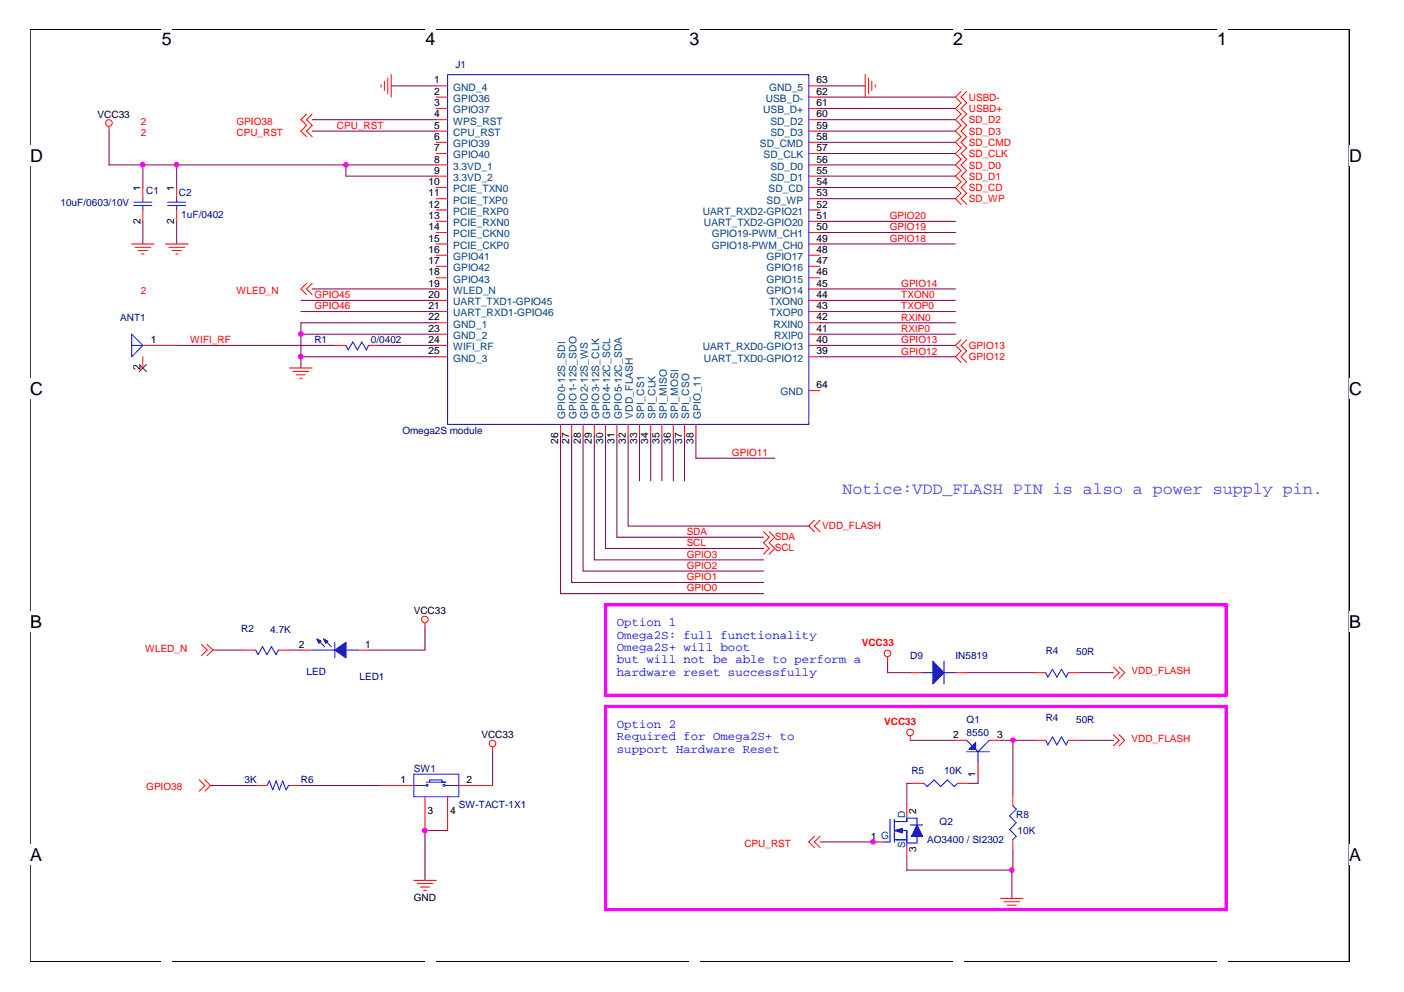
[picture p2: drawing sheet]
<svg xmlns="http://www.w3.org/2000/svg" width="297mm" height="210mm" viewBox="0 0 297 210" stroke-linecap="round" stroke-linejoin="round" font-family="sans-serif">
<path d="M6.3 6.2h279.2v197.3h-279.2z" fill="none" stroke="#000" stroke-width=".21"/>
<g fill="#fff">
<path d="M34.2 6.2h2.2v4.3h-2.2z"/>
<path d="M34.2 203.5h2.2v.1h-2.2z"/>
<path d="M90 6.2h2.2v4.3h-2.2z"/>
<path d="M90 203.5h2.2v.1h-2.2z"/>
<path d="M145.9 6.2h2.1v4.3h-2.1z"/>
<path d="M145.9 203.5h2.1v.1h-2.1z"/>
<path d="M201.7 6.2h2.1v4.3h-2.1z"/>
<path d="M201.7 203.5h2.1v.1h-2.1z"/>
<path d="M257.5 6.2h2.1v4.3h-2.1z"/>
<path d="M257.5 203.5h2.1v.1h-2.1z"/>
<path d="M6.3 30.9h2.8v4.2h-2.8z"/>
<path d="M285.5 30.9h2.7v4.2h-2.7z"/>
<path d="M6.3 80.2h2.8v4.2h-2.8z"/>
<path d="M285.5 80.2h2.7v4.2h-2.7z"/>
<path d="M6.3 129.5h2.6v4.2h-2.6z"/>
<path d="M285.5 129.5h2.5v4.2h-2.5z"/>
<path d="M6.3 178.8h2.6v4.2h-2.6z"/>
<path d="M285.5 178.8h2.5v4.2h-2.5z"/>
</g>
<path d="M128.1 128h131.3v19.1h-131.3zM128.1 149.5h131.3v43h-131.3z" fill="none" stroke="#f0f" stroke-width=".68"/>
<g fill="none" stroke="#800040" stroke-width=".21">
<path d="M82.8 18.2h9.5M173.5 18.2h9.5M23.1 27.7v7.2h69.2M30.2 34.9v4.8M37.4 34.9v4.8M66 25.3h26.3M66 27.7h26.3M73.2 34.9v2.4h19.1M173.5 23h28.6M173.5 25.3h28.6M173.5 27.7h28.6M173.5 20.5h28.6"/>
<path d="M173.5 37.3h28.6M173.5 34.9h28.6M173.5 32.5h28.6M173.5 30.1h28.6M173.5 39.7h28.6M30.2 46.8v4.8M37.4 46.8v4.8M173.5 51.6h28.6M173.5 49.2h28.6M173.5 42.1h28.6M173.5 46.8h28.6M37.4 73.1h33.4"/>
<path d="M63.7 63.6h28.6M63.7 65.9h28.6M63.7 70.7h28.6M63.7 75.5h28.6M66 61.1h26.3M80.3 73.1h12M92.3 68.3h-28.6v9.6M173.5 63.6h28.6M173.5 65.9h28.6M173.5 68.3h28.6M173.5 70.7h28.6M173.5 75.5h28.6"/>
<path d="M173.5 73.1h28.6M173.5 61.1h28.6M118.6 92.2v33.4h42.9M120.9 92.2v31h40.6M123.4 92.2v28.6h38.1M125.7 92.2v26.3h35.8M128.1 92.2v23.8h33.4M130.5 92.2v21.5h31M132.9 92.2v19.1h38.2M135.3 92.2v9.5M137.7 92.2v9.5M140 92.2v9.5"/>
<path d="M142.5 92.2v9.5M144.8 92.2v9.5M147.2 92.2v4.8h16.7M45 137.6h6.7M61.3 137.6h2.4M89.9 132.8v4.8h-11.9M187.8 139.9v2.4h4.8M104.2 159.1v7.1M192.6 156.6h9.5M204.5 142.3h14.4M211.7 156.6h7.2M214.3 156.6v11.5"/>
<path d="M228.4 142.3h7.1M228.4 156.6h7.1M44.5 166.2h9.6M63.7 166.2h16.6M89.9 175.5v10.8M89.9 175.7h4.8M173.5 178.2h11.9M193 165.7h-1.1v4.6M206.9 163.8v1.9h-1.9M214.1 184.1v6M214.3 180.1v4h-22.4v-2.9"/>
</g>
<g fill="#f0f" stroke="#f0f" stroke-width=".21">
<circle cx="63.6" cy="70.7" r=".46"/>
<circle cx="63.6" cy="75.4" r=".47"/>
<circle cx="73.2" cy="34.9" r=".45"/>
<circle cx="37.4" cy="34.9" r=".45"/>
<circle cx="30.2" cy="34.9" r=".45"/>
<circle cx="89.9" cy="175.7" r=".46"/>
<circle cx="214.1" cy="184.1" r=".45"/>
<circle cx="184.7" cy="178.1" r=".45"/>
<circle cx="214.3" cy="156.6" r=".46"/>
</g>
<g fill="none" stroke="#f00" stroke-width=".21">
<path d="M80.6 17.9v.5M81.3 17.2v1.9M82 16.5v3.3M82.8 15.8v4.7M92.3 18.2h2.4M171.1 18.2h2.4M183 15.8v4.7M183.8 16.5v3.3M184.4 17.2v1.9M185.2 17.9v.5M203.3 19.4l-1.2 1.1 1.2 1.3-1.2 1.2 1.2 1.1-1.2 1.2 1.2 1.2-1.2 1.2 1.2 1.2-1.2 1.2 1.2 1.2-1.2 1.2 1.2 1.2-1.2 1.2 1.2 1.2-1.2 1.2 1.2 1.2-1.2 1.2 1.2 1.2-1.2 1.2 1.2 1.1M204.5 19.4l-1.2 1.1 1.2 1.3-1.2 1.2 1.2 1.1-1.2 1.2 1.2 1.2-1.2 1.2 1.2 1.2-1.2 1.2 1.2 1.2-1.2 1.2 1.2 1.2-1.2 1.2 1.2 1.2-1.2 1.2 1.2 1.2-1.2 1.2 1.2 1.2-1.2 1.2 1.2 1.1"/>
<path d="M23.1 26.8v.9M30.2 39.7v2.4M37.4 39.7v2.4M64.9 24.1l-1.2 1.2 1.2 1.2-1.2 1.2 1.2 1.2M66 24.1l-1.1 1.2 1.1 1.2-1.1 1.2 1.1 1.2M92.3 20.5h2.4M92.3 23h2.4M92.3 25.3h2.4M92.3 27.7h2.4M92.3 30.1h2.4M92.3 32.5h2.4M92.3 34.9h2.4"/>
<path d="M92.3 37.3h2.4M92.3 39.7h2.4M171.1 20.5h2.4M171.1 23h2.4M171.1 25.3h2.4M171.1 27.7h2.4M171.1 30.1h2.4M171.1 32.5h2.4M171.1 34.9h2.4M171.1 37.3h2.4M171.1 39.7h2.4M27.9 51.6h4.7"/>
<path d="M28.6 52.3h3.3M29.3 53h1.9M30 53.7h.5M30.2 44.4v2.4M35 51.6h4.8M35.7 52.3h3.4M36.4 53h2M37.2 53.7h.4M37.4 44.4v2.4M64.9 60l-1.2 1.1 1.2 1.2M66 60l-1.1 1.1 1.1 1.2M92.3 51.6h2.4"/>
<path d="M92.3 42.1h2.4M92.3 44.4h2.4M92.3 46.8h2.4M92.3 49.2h2.4M92.3 54h2.4M92.3 56.4h2.4M92.3 58.8h2.4M171.1 51.6h2.4M171.1 42.1h2.4M171.1 44.4h2.4M171.1 46.8h2.4M171.1 49.2h2.4"/>
<path d="M171.1 54h2.4M171.1 56.4h2.4M171.1 58.8h2.4M30.2 73.1h7.2M30.2 75.5v2.4M61.3 77.9h4.7M62 78.6h3.3M62.7 79.3h1.9M70.8 73.1h2.4M78 73.1h2.3M92.3 61.1h2.4M92.3 63.6h2.4"/>
<path d="M92.3 65.9h2.4M92.3 68.3h2.4M92.3 70.7h2.4M92.3 73.1h2.4M92.3 75.5h2.4M171.1 61.1h2.4M171.1 63.6h2.4M171.1 65.9h2.4M171.1 68.3h2.4M171.1 70.7h2.4M171.1 73.1h2.4M171.1 75.5h2.4"/>
<path d="M203.3 71.9l-1.2 1.2 1.2 1.2-1.2 1.2 1.2 1.2M204.5 71.9l-1.2 1.2 1.2 1.2-1.2 1.2 1.2 1.2M63.4 80h.5M118.6 89.8v2.4M120.9 89.8v2.4M123.4 89.8v2.4M125.7 89.8v2.4M128.1 89.8v2.4M130.5 89.8v2.4M132.9 89.8v2.4M135.3 89.8v2.4M137.7 89.8v2.4"/>
<path d="M140 89.8v2.4M142.5 89.8v2.4M144.8 89.8v2.4M147.2 89.8v2.4M171.1 82.6h2.4M161.5 112.5l1.2 1.2-1.2 1.2 1.2 1.1-1.2 1.3M162.7 112.5l1.2 1.2-1.2 1.2 1.2 1.1-1.2 1.3M172.3 110.1l-1.2 1.2 1.2 1.2M173.5 110.1l-1.2 1.2 1.2 1.2M42.6 136.4l1.2 1.2-1.2 1.1M43.8 136.4l1.2 1.2-1.2 1.1M51.7 137.6h2.4"/>
<path d="M58.9 137.6h2.4M63.7 137.6h2.3M75.6 137.6h2.4M89.9 131.8v1M187.8 139v.9M104.2 158.1v1M192.6 155.7v.9M192.6 142.3h2.4M202.1 156.6h2.4M202.1 142.3h2.4M209.3 156.6h2.4M218.9 156.6h2.3"/>
<path d="M218.9 142.3h2.3M226 156.6h2.4M226 142.3h2.4M235.5 141.2l1.3 1.1-1.3 1.2M235.5 155.5l1.3 1.1-1.3 1.2M236.8 141.2l1.2 1.1-1.2 1.2M236.8 155.5l1.2 1.1-1.2 1.2M42.2 165l1.1 1.2-1.1 1.2M43.3 165l1.2 1.2-1.2 1.2M54.1 166.2h2.4M61.3 166.2h2.4M80.3 166.2h7.2"/>
<path d="M89.9 168.6v7.1M94.7 168.6v7.1M97.1 166.2h7.1M172.3 177l-1.2 1.2 1.2 1.1M173.5 177l-1.2 1.2 1.2 1.1M184.7 178.2h2.4M191.9 170.3v2.3M191.9 178.9v2.3M193 165.7h2.5M202.6 165.7h2.4M206.9 161.4v2.4M214.3 168.1v2.4"/>
<path d="M214.3 177.7v2.4M87.5 186.3h4.8M88.3 187h3.3M88.9 187.7h2M89.7 188.4h.5M211.7 190.1h4.8M212.4 190.8h3.3M213.1 191.5h1.9M213.8 192.2h.5"/>
<circle cx="23" cy="26" r=".7"/>
<circle cx="89.9" cy="131.1" r=".7"/>
<circle cx="187.8" cy="138.2" r=".7"/>
<circle cx="104.2" cy="157.3" r=".7"/>
<circle cx="192.6" cy="155" r=".7"/>
</g>
<g fill="none" stroke="#00f" stroke-width=".21">
<path d="M94.7 15.8h76.4v74h-76.4zM28.3 42.8h3.8M28.3 43.5h3.8M30.2 42.1v.7M30.2 43.5v.9M35.5 42.8h3.8M35.5 43.5h3.8M37.4 42.1v.7M37.4 43.5v.9M27.9 70.7l2.3 2.4-2.3 2.4zM27.9 73.1h2.3M73.2 73.1l.5 1 .9-1.7 1 1.7 .9-1.7 1 1.7 .5-1"/>
<path d="M54.1 137.6l.5 .9 .9-1.7 1 1.7 .9-1.7 1 1.7 .5-.9M66 137.6h4.8M67.2 135.4l1.5 1.4M68.7 135.4l1.4 1.4M70.8 135.9v3.3M73.2 137.6h2.4M199.7 139.9v4.8M195 142.3h2.4M199.7 142.3h2.4M204.5 159.1h4.8M204.5 156.6l1.2 1.2M206.4 158.6l.5 .5"/>
<path d="M206.9 159.1v2.3M209.3 156.6l-2.4 2.5M221.2 156.6l.5 1 1-1.7 .9 1.7 1-1.7 1 1.7 .4-1M221.2 142.3l.5 1 1-1.7 .9 1.7 1-1.7 1 1.7 .4-1M56.5 166.2l.5-1 .7 1.9 .7-1.9 .7 1.9 .7-1.9 .7 1.9 .5-.9h.3M87.5 163.8h9.6v4.8h-9.6zM87.5 166.2h2.7h-.3M90.2 165.5h4h-.7v-.5h-2.6v.5M90.2 166h.3v.3h-.3zM93.8 166h.3v.3h-.3zM94.4 166.2h-.2h2.9M188.3 173.4v4.8h-1.2"/>
<path d="M189.2 173.4v4.8M189.2 177.7h2.7M190.9 175.7h1v3.2M191.9 172.6v1.2h-2.7M191.9 173.1h2.1v1.5M192.6 174.6h2.6M194 177v1.4h-2.1M195.5 165.7l.7 .7 1.4-1.4 1.4 1.4 1.4-1.4 1.5 1.4 .7-.7M214.3 170.5l.7 .7-1.4 1.4 1.4 1.5-1.4 1.4 1.4 1.5-.7 .7"/>
</g>
<g fill="#00f" stroke="#00f" stroke-width=".21">
<path d="M189.2 175.7l1.7-.4v.9z" fill-rule="evenodd"/>
<path d="M194 174.6l1.2 2.4h-2.4z" fill-rule="evenodd"/>
<path d="M197.4 139.9l2.3 2.4-2.3 2.4z" fill-rule="evenodd"/>
<path d="M70.8 137.6l2.4-1.7v3.3z" fill-rule="evenodd"/>
<path d="M67 135.2l.9 .5-.4 .4z" fill-rule="evenodd"/>
<path d="M68.4 135.2l1 .5-.5 .4z" fill-rule="evenodd"/>
<path d="M205 158.6l1.4-1.5v1.5z" fill-rule="evenodd"/>
</g>
<path d="M29.5 77.1l1.5 1.5M30.9 77.1l-1.4 1.5" fill="none" stroke="#804000" stroke-width=".21"/>
<g font-size="3.8">
<text x="34.2" y="9.6">5</text>
<text x="90" y="9.6">4</text>
<text x="145.9" y="9.6">3</text>
<text x="201.7" y="9.6">2</text>
<text x="257.5" y="9.6">1</text>
<text x="6.3" y="34.3">D</text>
<text x="285.5" y="34.3">D</text>
<text x="6.3" y="83.5">C</text>
<text x="285.5" y="83.5">C</text>
<text x="6.3" y="132.9">B</text>
<text x="285.5" y="132.9">B</text>
<text x="6.3" y="182.2">A</text>
<text x="285.5" y="182.2">A</text>
</g>
<text font-size="3.6" fill="#8000ff" x="178.3" y="104.5">Notice:VDD_FLASH PIN is also a power supply pin.</text>
<g font-size="2.6" fill="#00f">
<text x="130.5" y="132.5">Option 1</text>
<text x="130.5" y="135.1">Omega2S: full functionality</text>
<text x="130.5" y="137.8">Omega2S+ will boot</text>
<text x="130.5" y="140.4">but will not be able to perform a</text>
<text x="130.5" y="143">hardware reset successfully</text>
<text x="130.5" y="154">Option 2</text>
<text x="130.5" y="156.6">Required for Omega2S+ to</text>
<text x="130.5" y="159.2">support Hardware Reset</text>
</g>
<g font-size="2.2">
<text x="91.9" y="17.7">1</text>
<text x="172.8" y="17.7">63</text>
<text x="91.9" y="20">2</text>
<text x="91.9" y="22.5">3</text>
<text x="172.8" y="22.5">61</text>
<text x="172.8" y="20">62</text>
<text x="91.9" y="24.8">4</text>
<text x="91.9" y="27.2">5</text>
<text x="91.9" y="29.6">6</text>
<text x="172.8" y="29.6">58</text>
<text x="172.8" y="27.2">59</text>
<text x="172.8" y="24.8">60</text>
<text x="91.9" y="32">7</text>
<text x="91.9" y="34.4">8</text>
<text x="172.8" y="34.4">56</text>
<text x="172.8" y="32">57</text>
<text x="29.7" y="40.4" transform="rotate(-90 29.7 40.4)">1</text>
<text x="36.9" y="40.4" transform="rotate(-90 36.9 40.4)">1</text>
<text x="90.7" y="39.2">10</text>
<text x="90.7" y="41.5">11</text>
<text x="91.9" y="36.8">9</text>
<text x="172.8" y="39.2">54</text>
<text x="172.8" y="41.5">53</text>
<text x="172.8" y="36.8">55</text>
<text x="29.7" y="47.3" transform="rotate(-90 29.7 47.3)">2</text>
<text x="36.9" y="47.3" transform="rotate(-90 36.9 47.3)">2</text>
<text x="90.7" y="43.9">12</text>
<text x="90.7" y="46.3">13</text>
<text x="172.8" y="46.3">51</text>
<text x="172.8" y="43.9">52</text>
<text x="90.7" y="48.7">14</text>
<text x="90.7" y="51.1">15</text>
<text x="90.7" y="53.5">16</text>
<text x="172.8" y="53.5">48</text>
<text x="172.8" y="48.7">50</text>
<text x="172.8" y="51.1">49</text>
<text x="90.7" y="55.9">17</text>
<text x="90.7" y="58.3">18</text>
<text x="172.8" y="58.3">46</text>
<text x="172.8" y="55.9">47</text>
<text x="90.7" y="60.6">19</text>
<text x="90.7" y="63">20</text>
<text x="90.7" y="65.4">21</text>
<text x="172.8" y="65.4">43</text>
<text x="172.8" y="63">44</text>
<text x="172.8" y="60.6">45</text>
<text x="90.7" y="67.8">22</text>
<text x="90.7" y="70.2">23</text>
<text x="172.8" y="67.8">42</text>
<text x="172.8" y="70.2">41</text>
<text x="31.9" y="72.6">1</text>
<text x="90.7" y="72.6">24</text>
<text x="90.7" y="75">25</text>
<text x="172.8" y="72.6">40</text>
<text x="172.8" y="75">39</text>
<text x="29.7" y="78.4" transform="rotate(-90 29.7 78.4)">2</text>
<text x="172.8" y="82.1">64</text>
<text x="118.1" y="93.9" transform="rotate(-90 118.1 93.9)">26</text>
<text x="120.4" y="93.9" transform="rotate(-90 120.4 93.9)">27</text>
<text x="122.9" y="93.9" transform="rotate(-90 122.9 93.9)">28</text>
<text x="125.2" y="93.9" transform="rotate(-90 125.2 93.9)">29</text>
<text x="127.6" y="93.9" transform="rotate(-90 127.6 93.9)">30</text>
<text x="130" y="93.9" transform="rotate(-90 130 93.9)">31</text>
<text x="132.4" y="93.9" transform="rotate(-90 132.4 93.9)">32</text>
<text x="134.8" y="93.9" transform="rotate(-90 134.8 93.9)">33</text>
<text x="137.2" y="93.9" transform="rotate(-90 137.2 93.9)">34</text>
<text x="139.5" y="93.9" transform="rotate(-90 139.5 93.9)">35</text>
<text x="141.9" y="93.9" transform="rotate(-90 141.9 93.9)">36</text>
<text x="144.3" y="93.9" transform="rotate(-90 144.3 93.9)">37</text>
<text x="146.7" y="93.9" transform="rotate(-90 146.7 93.9)">38</text>
<text x="63.2" y="137">2</text>
<text x="77.3" y="137">1</text>
<text x="201.7" y="156.1">2</text>
<text x="210.9" y="156.1">3</text>
<text x="84.7" y="165.7">1</text>
<text x="98.7" y="165.7">2</text>
<text x="206.4" y="164.3" transform="rotate(-90 206.4 164.3)">1</text>
<text x="90.4" y="172.2">3</text>
<text x="95.2" y="172.2">4</text>
<text x="184.2" y="177.6">1 G</text>
</g>
<g font-size="2.2" fill="#004080">
<text x="95.9" y="19.2">GND_4</text>
<text x="95.9" y="21.6">GPIO36</text>
<text x="95.9" y="24">GPIO37</text>
<text x="161.5" y="24">USB_D+</text>
<text x="162" y="21.6">USB_D-</text>
<text x="162.7" y="19.2">GND_5</text>
<text x="95.9" y="26.3">WPS_RST</text>
<text x="95.9" y="28.8">CPU_RST</text>
<text x="163" y="28.8">SD_D3</text>
<text x="163" y="26.3">SD_D2</text>
<text x="95.9" y="31.1">GPIO39</text>
<text x="95.9" y="33.5">GPIO40</text>
<text x="95.9" y="35.9">3.3VD_1</text>
<text x="160.8" y="31.1">SD_CMD</text>
<text x="161.5" y="33.5">SD_CLK</text>
<text x="163" y="35.9">SD_D0</text>
<text x="95.9" y="38.3">3.3VD_2</text>
<text x="95.9" y="40.7">PCIE_TXN0</text>
<text x="162.6" y="40.7">SD_CD</text>
<text x="163" y="38.3">SD_D1</text>
<text x="95.9" y="43.1">PCIE_TXP0</text>
<text x="95.9" y="45.4">PCIE_RXP0</text>
<text x="95.9" y="47.9">PCIE_RXN0</text>
<text x="148.7" y="45.4">UART_RXD2-GPIO21</text>
<text x="148.9" y="47.9">UART_TXD2-GPIO20</text>
<text x="162.2" y="43.1">SD_WP</text>
<text x="95.9" y="50.2">PCIE_CKN0</text>
<text x="95.9" y="52.6">PCIE_CKP0</text>
<text x="150.6" y="50.2">GPIO19-PWM_CH1</text>
<text x="150.6" y="52.6">GPIO18-PWM_CH0</text>
<text x="95.9" y="55">GPIO41</text>
<text x="95.9" y="57.4">GPIO42</text>
<text x="95.9" y="59.8">GPIO43</text>
<text x="162.2" y="59.8">GPIO15</text>
<text x="162.2" y="55">GPIO17</text>
<text x="162.2" y="57.4">GPIO16</text>
<text x="95.9" y="62.2">WLED_N</text>
<text x="95.9" y="64.6">UART_TXD1-GPIO45</text>
<text x="162.2" y="62.2">GPIO14</text>
<text x="162.8" y="64.6">TXON0</text>
<text x="95.9" y="66.9">UART_RXD1-GPIO46</text>
<text x="95.9" y="69.3">GND_1</text>
<text x="95.9" y="71.7">GND_2</text>
<text x="162.9" y="66.9">TXOP0</text>
<text x="163.7" y="69.3">RXIN0</text>
<text x="163.8" y="71.7">RXIP0</text>
<text x="95.9" y="74.1">WIFI_RF</text>
<text x="95.9" y="76.5">GND_3</text>
<text x="148.7" y="74.1">UART_RXD0-GPIO13</text>
<text x="148.9" y="76.5">UART_TXD0-GPIO12</text>
<text x="165.1" y="83.7">GND</text>
<text x="119.6" y="88.6" transform="rotate(-90 119.6 88.6)">GPIO0-12S_SDI</text>
<text x="122" y="88.6" transform="rotate(-90 122 88.6)">GPIO1-12S_SDO</text>
<text x="124.4" y="88.6" transform="rotate(-90 124.4 88.6)">GPIO2-12S_WS</text>
<text x="126.7" y="88.6" transform="rotate(-90 126.7 88.6)">GPIO3-12S_CLK</text>
<text x="129.1" y="88.6" transform="rotate(-90 129.1 88.6)">GPIO4-12C_SCL</text>
<text x="131.5" y="88.6" transform="rotate(-90 131.5 88.6)">GPIO5-12C_SDA</text>
<text x="133.9" y="88.6" transform="rotate(-90 133.9 88.6)">VDD_FLASH</text>
<text x="136.3" y="88.6" transform="rotate(-90 136.3 88.6)">SPI_CS1</text>
<text x="138.7" y="88.6" transform="rotate(-90 138.7 88.6)">SPI_CLK</text>
<text x="141.1" y="88.6" transform="rotate(-90 141.1 88.6)">SPI_MISO</text>
<text x="143.5" y="88.6" transform="rotate(-90 143.5 88.6)">SPI_MOSI</text>
<text x="145.8" y="88.6" transform="rotate(-90 145.8 88.6)">SPI_CSO</text>
<text x="148.3" y="88.6" transform="rotate(-90 148.3 88.6)">GPIO_11</text>
</g>
<g font-size="2.1" fill="#000080">
<text x="96.4" y="14.4">J1</text>
<text x="30.9" y="41.1">C1</text>
<text x="37.8" y="41.4">C2</text>
<text x="12.8" y="43.5">10uF/0603/10V</text>
<text x="38.4" y="46.2">1uF/0402</text>
<text x="25.4" y="67.9">ANT1</text>
<text x="66.5" y="72.7">R1</text>
<text x="78.4" y="72.7">0/0402</text>
<text x="85.1" y="91.8">Omega2S module</text>
<text x="51" y="133.8">R2</text>
<text x="57.2" y="134">4.7K</text>
<text x="64.9" y="142.8">LED</text>
<text x="76.1" y="143.8">LED1</text>
<text x="192.6" y="139.5">D9</text>
<text x="202.1" y="139.5">IN5819</text>
<text x="221.2" y="138.3">R4</text>
<text x="227.7" y="138.5">50R</text>
<text x="204.5" y="152.9">Q1</text>
<text x="204.5" y="155.8">8550</text>
<text x="221.2" y="152.6">R4</text>
<text x="227.7" y="152.9">50R</text>
<text x="51.7" y="165.7">3K</text>
<text x="63.7" y="165.7">R6</text>
<text x="87.5" y="163.4">SW1</text>
<text x="192.8" y="163.8">R5</text>
<text x="199.7" y="163.8">10K</text>
<text x="97.1" y="171">SW-TACT-1X1</text>
<text x="215" y="173.2">R8</text>
<text x="196.2" y="178.4">AO3400 / SI2302</text>
<text x="198.8" y="174.6">Q2</text>
<text x="215.3" y="176.5">10K</text>
</g>
<g font-size="2.1" fill="#f00">
<text x="205" y="23.7">USBD+</text>
<text x="205" y="21.3">USBD-</text>
<text x="29.8" y="26.3">2</text>
<text x="29.8" y="28.7">2</text>
<text x="50" y="26.3">GPIO38</text>
<text x="50" y="28.7">CPU_RST</text>
<text x="71.3" y="27.3">CPU_RST</text>
<text x="205" y="28.5">SD_D3</text>
<text x="205" y="26.1">SD_D2</text>
<text x="205" y="35.7">SD_D0</text>
<text x="205" y="33.2">SD_CLK</text>
<text x="205" y="30.9">SD_CMD</text>
<text x="205" y="38">SD_D1</text>
<text x="205" y="40.4">SD_CD</text>
<text x="188.3" y="46.4">GPIO20</text>
<text x="205" y="42.8">SD_WP</text>
<text x="188.3" y="51.2">GPIO18</text>
<text x="188.3" y="48.7">GPIO19</text>
<text x="29.8" y="62.2">2</text>
<text x="50" y="62.2">WLED_N</text>
<text x="66.5" y="63.1">GPIO45</text>
<text x="66.5" y="65.5">GPIO46</text>
<text x="190.7" y="63.1">TXON0</text>
<text x="190.7" y="65.5">TXOP0</text>
<text x="190.7" y="60.7">GPIO14</text>
<text x="190.7" y="67.8">RXIN0</text>
<text x="190.7" y="70.2">RXIP0</text>
<text x="40.3" y="72.6">WIFI_RF</text>
<text x="190.7" y="72.6">GPIO13</text>
<text x="190.7" y="75">GPIO12</text>
<text x="205" y="76.2">GPIO12</text>
<text x="205" y="73.8">GPIO13</text>
<text x="154.9" y="96.5">GPIO11</text>
<text x="145.3" y="113.2">SDA</text>
<text x="173.9" y="112">VDD_FLASH</text>
<text x="145.3" y="115.6">SCL</text>
<text x="145.3" y="118">GPIO3</text>
<text x="163.9" y="114.2">SDA</text>
<text x="163.9" y="116.6">SCL</text>
<text x="145.3" y="125.2">GPIO0</text>
<text x="145.3" y="122.8">GPIO1</text>
<text x="145.3" y="120.4">GPIO2</text>
<text x="182.3" y="136.7">VCC33</text>
<text x="30.7" y="138.1">WLED_N</text>
<text x="239.4" y="142.6">VDD_FLASH</text>
<text x="187.1" y="153.4">VCC33</text>
<text x="239.4" y="156.9">VDD_FLASH</text>
<text x="30.9" y="167.2">GPIO38</text>
<text x="157.5" y="179.1">CPU_RST</text>
</g>
<g font-size="2.1">
<text x="20.7" y="24.9">VCC33</text>
<text x="87.5" y="129.9">VCC33</text>
<text x="101.9" y="156.2">VCC33</text>
<text x="193.8" y="172.2" transform="rotate(-90 193.8 172.2)">2</text>
<text x="193.8" y="180.3" transform="rotate(-90 193.8 180.3)">3</text>
<text x="87.5" y="190.6">GND</text>
</g>
<g font-size="2.1" fill="#004080">
<text x="191.5" y="173.1" transform="rotate(-90 191.5 173.1)">D</text>
<text x="191.5" y="179.3" transform="rotate(-90 191.5 179.3)">S</text>
</g>
</svg>
